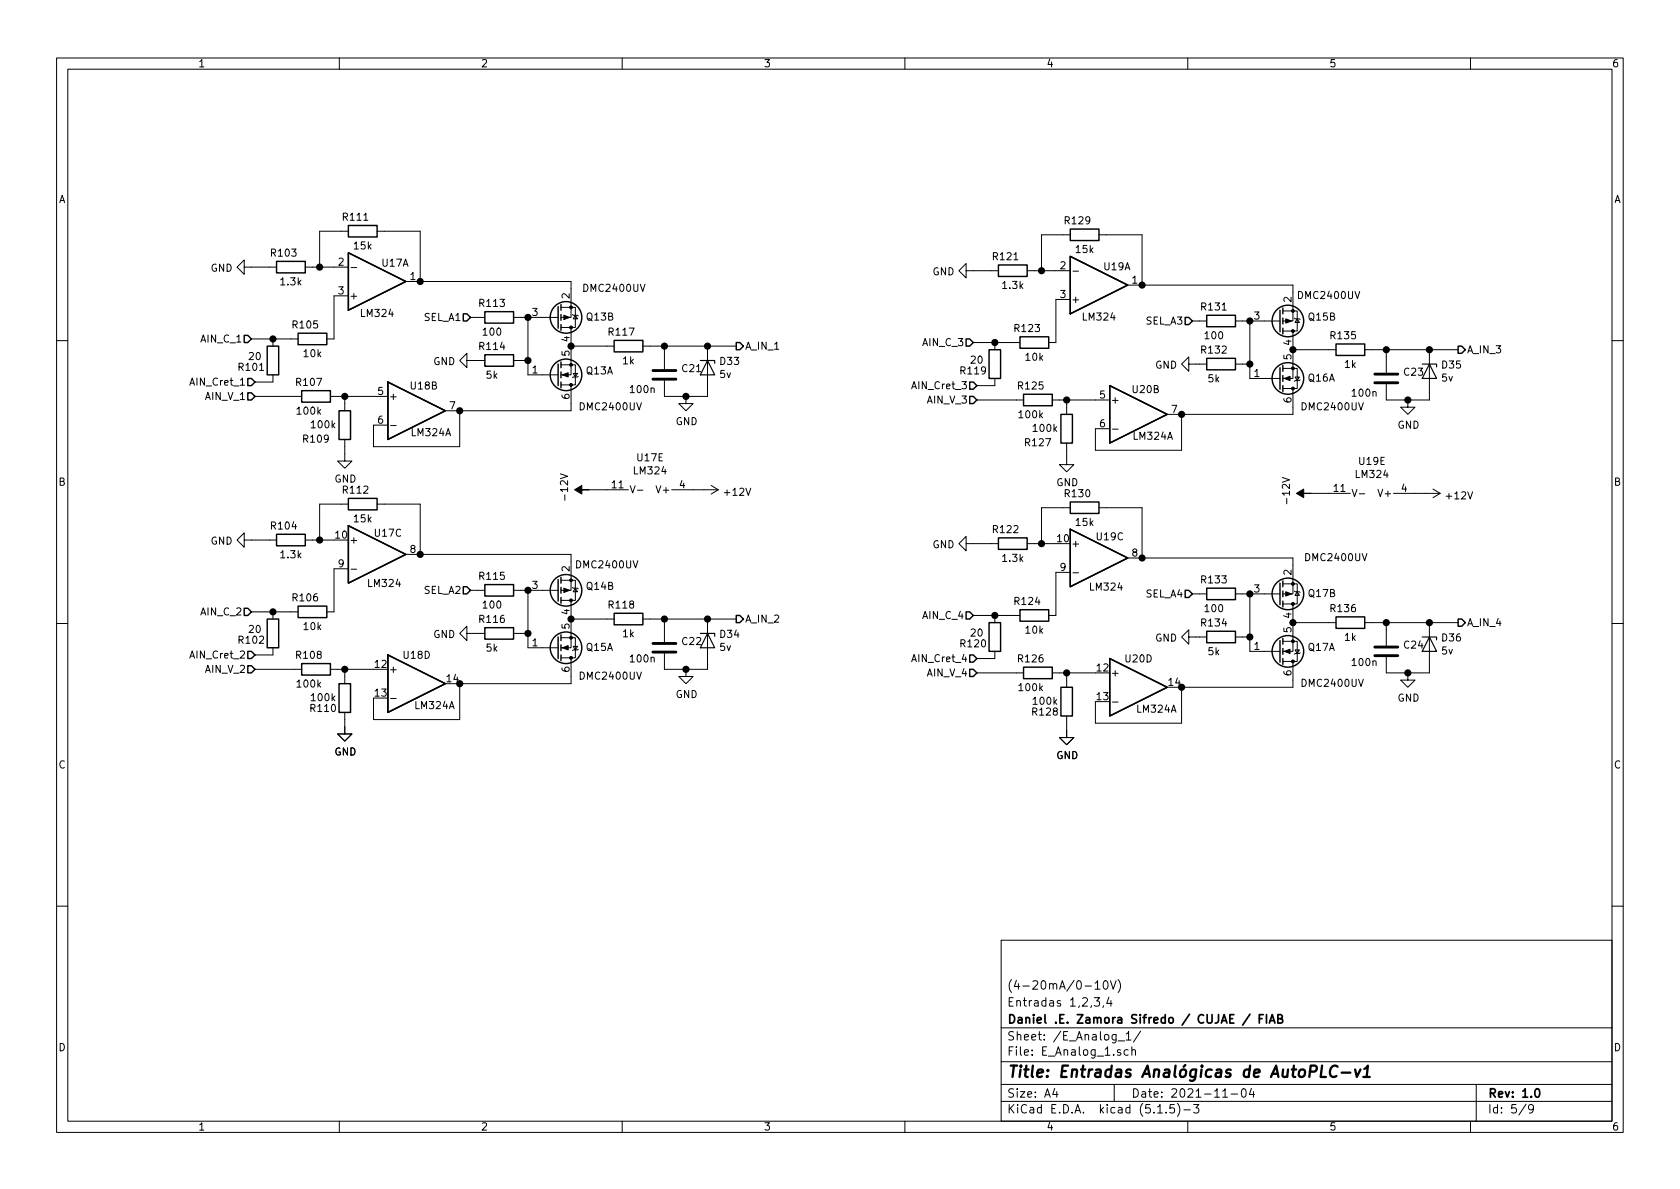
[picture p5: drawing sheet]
<svg xmlns="http://www.w3.org/2000/svg" width="297mm" height="210mm" viewBox="0 0 297 210" stroke-linecap="round" stroke-linejoin="round" font-family="sans-serif">
<g fill="none" stroke="#000" stroke-width=".18">
<path d="M10 10.3h277v189.9h-277zM12 12.2h273v186.1h-273zM60 10.3v1.9M110 10.3v1.9M160 10.3v1.9M210 10.3v1.9M260 10.3v1.9M43.2 47.2v-1.2l-1.3 1.2 1.3 1.3v-1.3h5.7M44.4 59.9h8.3M48.3 59.9v1.3M54 47.2h7.6M61.6 52.3h-2.5v7.6h-1.3"/>
<path d="M61.6 40.9h-5.1v6.3M62.1 47.3h1M66.7 40.9h7.6v8.9M71.8 49.8h29.2v6.3h-1.8M83.2 56.1h2.5M90.8 56.1h7.9M93.3 56.1v10.2h5.4M99.2 54.4h2.5v3.5h-2.5M101 57.9v8.4h-1.8M101.2 55.6l.1 .1h.8l.1 .2M101.7 55.7l.4 .7h-.8zM170.8 47.9v-1.3l-1.3 1.3 1.3 1.2v-1.2h5.7"/>
<path d="M181.6 47.9h7.6M189.2 53h-2.5v7.6h-1.3M189.2 41.5h-5.1v6.4M189.7 47.9h1M194.3 41.5h7.6v8.9M199.4 50.4h29.2v6.4h-1.8M210.8 56.8h2.6M218.4 56.8h7.9M221 56.8v10.1h5.3M226.8 55h2.6v3.5h-2.6M228.6 58.5v8.4h-1.8M228.9 56.3l.1 .1h.7l.2 .1"/>
<path d="M229.4 56.4l.3 .6h-.7zM10 60.2h2M45.1 70.1h8.2M48.3 66.3v1.3h-3.2M58.4 70.1h10.2M61 77.7v3.8h1.2l-1.2 1.3-1.3-1.3h1.3M61 70.1v2.5M69.1 75.3h1M81.3 72.6v6.4h-15.3v-3.8h2.6M82.5 63.7v-1.2l-1.2 1.2 1.2 1.3v-1.3h3.2M90.8 63.7h2.5M99.2 64.5h2.5v3.6h-2.5"/>
<path d="M101 68.1v4.5h-22.3M101 61.2h7.6M101.3 66h.8l-.4 .7zM102.2 66.5l-.1 .2h-.8l-.1 .1M113.7 61.2h16.5M117.5 61.2v4.1M121.3 70.1v1.3h1.3l-1.3 1.2-1.3-1.2h1.3M125.1 61.2v8.9h-7.6v-2.8M172.1 60.6h8.2M172.7 70.7h8.3M175.9 60.6v1.2M175.9 66.9v1.3h-3.2"/>
<path d="M186.1 70.7h10.1M188.6 78.4v3.8h1.3l-1.3 1.2-1.3-1.2h1.3M188.6 70.7v2.6M196.7 75.9h1M208.9 73.3v6.3h-15.2v-3.8h2.5M210.2 64.4v-1.3l-1.3 1.3 1.3 1.3v-1.3h3.2M218.4 64.4h2.6M226.8 65.1h2.6v3.6h-2.6M228.6 68.7v4.6h-22.2M228.6 61.8h7.6M229 66.7h.7l-.3 .6zM229.9 67.2l-.2 .1h-.7l-.1 .1"/>
<path d="M241.3 61.8h16.5M245.1 61.8v4.1M248.9 70.7v1.3h1.3l-1.3 1.3-1.3-1.3h1.3M252.7 61.8v8.9h-7.6v-2.8M285 60.2h2M43.2 95.5v-1.3l-1.3 1.3 1.3 1.3v-1.3h5.7M54 95.5h5.1M61.6 89.1h-5.1v6.4M66.7 89.1h7.6v8.9M71.8 98h29.2v6.4h-1.8M104.1 86.6h7M111.4 85.9l.5 1.3 .4-1.3"/>
<path d="M112.7 86.7h1M118.7 86.6h8.3M125.7 85.8l1.3 .8M127 86.6l-1.3 .8M170.8 96.1v-1.2l-1.3 1.2 1.3 1.3v-1.3h5.7M181.6 96.1h5.1M189.2 89.8h-5.1v6.3M194.3 89.8h7.6v8.9M199.4 98.7h29.2v6.3h-1.8M231.8 87.2h7M239.1 86.5l.4 1.3 .4-1.3M240.3 87.3h1"/>
<path d="M246.4 87.2h8.2M253.4 86.5l1.2 .7M254.6 87.2l-1.2 .8M10 110.3h2M44.4 108.2h8.3M45.1 118.4h8.2M48.3 108.2v1.3M48.3 114.5v1.3h-3.2M58.4 118.4h7.6M61 118.4v2.5M61.6 100.6h-2.5v7.6h-1.3M62.1 100.7h1"/>
<path d="M82.5 112v-1.3l-1.2 1.3 1.2 1.3v-1.3h3.2M83.2 104.4h2.5M90.8 112h2.5M90.8 104.4h7.9M93.3 104.4v10.1h5.4M99.2 112.8h2.5v3.5h-2.5M99.2 102.6h2.5v3.6h-2.5M101 106.2v8.3h-1.8M101 116.3v4.6h-19.7v6.3h-15.3v-3.8M101 109.5h7.6M101.2 103.9l.1 .1h.8l.1 .1M101.3 114.3h.8l-.4 .6z"/>
<path d="M101.7 104l.4 .6h-.8zM102.2 114.8l-.1 .1h-.8l-.1 .2M113.7 109.5h16.5M117.5 109.5v4M121.3 118.4v1.2h1.3l-1.3 1.3-1.3-1.3h1.3M125.1 109.5v8.9h-7.6v-2.8M172.1 108.8h8.2M172.7 119h8.3M175.9 108.8v1.3M175.9 115.2v1.3h-3.2M186.1 119h7.6M188.6 119v2.5"/>
<path d="M189.2 101.2h-2.5v7.6h-1.3M189.7 101.3h1M210.2 112.6v-1.2l-1.3 1.2 1.3 1.3v-1.3h3.2M210.8 105h2.6M218.4 105h7.9M218.4 112.6h2.6M221 105v10.2h5.3M226.8 103.2h2.6v3.6h-2.6M226.8 113.4h2.6v3.6h-2.6M228.6 106.8v8.4h-1.8M228.6 117v4.5h-19.7v6.4h-15.2v-3.8M228.6 110.1h7.6"/>
<path d="M228.9 104.5l.1 .1h.7l.2 .2M229 114.9h.7l-.3 .7zM229.4 104.6l.3 .7h-.7zM229.9 115.4l-.2 .2h-.7l-.1 .1M241.3 110.1h16.5M245.1 110.1v4.1M248.9 119v1.3h1.3l-1.3 1.2-1.3-1.2h1.3M252.7 110.1v8.9h-7.6v-2.8M285 110.3h2M61 126v3.8h1.2l-1.2 1.3-1.3-1.3h1.3M69.1 123.5h1M188.6 126.6v3.8h1.3l-1.3 1.3-1.3-1.3h1.3"/>
<path d="M196.7 124.1h1M10 160.2h2M177 166.3h108v32h-108zM193.5 176.4h.9l-.5 .6 .4 .1v.7l-.2 .1-.6-.1M193.6 173.9l.5-.5v1.5M193.6 174.9h.9M195.1 177.8l-.1 .3M195.2 173.6l.2-.2a.8 .8 0 0 1 .5 .8 .8 .8 0 0 1-.5 .7l-.2-.1-.2-.4zM196.1 176.3l-.4 1.1h.9M196.3 173.4l.5 1.5 .5-1.5M196.4 176.9v1M197.7 173.2a1.71 1.71 0 0 1 0 2.3"/>
<path d="M285 160.2h2M60 198.3v1.9M110 198.3v1.9M160 198.3v1.9M177 194.8h108M177 191.8h108M177 187.8h108M177 181.8h108M186.5 192.5l-.4 1h1M186.8 193v1M197 191.8v3M197.7 184.1h1.1"/>
<path d="M199.1 182.8l.4-.4v1.5M199.1 183.9h.9M199.5 185.7l-.4-.1-.3 .3v.6l.3 .1 .4-.1M200.1 185.7l.2-.1 .4 .1 .1 .9M200.1 185.1v1.5M201.7 182.3l-1.3 2M204.7 196.8h.8M206.2 196.7v.1M207.6 195.3h-.7l-.1 .7 .2-.1 .5 .1 .2 .2-.1 .5-.2 .1-.6-.1M208.2 195.1a1.71 1.71 0 0 1 0 2.3M209.3 196.3h1.2M210 198.3v1.9"/>
<path d="M211 195.3h1l-.5 .6 .4 .1v.7l-.2 .1-.7-.1M216.2 194h.8M217.7 193.5h1.1M219.6 192.7l.4-.2a.94 .94 0 0 1 0 1.5 .82 .82 0 0 1-.4-1.3zM221.3 192.5l-.4 1h.9M221.6 193v1M260 198.3v1.9M261 191.8v6.5M269.8 195.2l-1.2 2M271.1 196l-.3 .3-.4-.1-.1-.2v-.4l.1-.2 .4-.1 .2 .2a1.19 1.19 0 0 1-.2 1.2l-.4 .1"/>
</g>
<path d="M221 179.3l-1.3 2M223.4 179.4h-.7v1.5M223.9 179.4v1.5M222.7 180.1h.4M224.4 180.9l.5-1.5 .5 1.5M224.6 180.5h.7M225.9 180.1h.5l.2-.1 .1-.3-.3-.3h-.5v1.5h.6l.3-.3a.41 .41 0 0 0-.4-.5M271.5 192.7l.2-.2a.81 .81 0 0 1 .6 .6 .81 .81 0 0 1-.3 .8l-.1 .1a.79 .79 0 0 1-.4-1.3z" fill="none" stroke="#000" stroke-width=".3"/>
<path d="M236.5 188.6a.88 .88 0 0 0-1 0 .88 .88 0 0 0-.4 1 .7 .7 0 0 0 .4 .8 .7 .7 0 0 0 .8-.1M237.2 189.7h1.6M239.6 189.1l.3 1.3 .6-1.3M241 190.4h1.2M241.2 189l.7-.6-.3 2" fill="none" stroke="#000" stroke-width=".41"/>
<g fill="none" stroke="#000" stroke-width=".25">
<path d="M61.6 39.9h5.1v2h-5.1zM43.2 59.3h.6l.6 .6-.6 .7h-.6zM48.9 46.2h5.1v2.1h-5.1zM52.7 58.9h5.1v2.1h-5.1zM61.6 44.7l10.2 5.1-10.2 5.1zM81.9 55.5h.6l.7 .6-.7 .7h-.6zM85.7 55.1h5.1v2h-5.1zM98.7 54.2v3.8M99.2 53.8v1.1M99.2 55.6v1M99.2 57.4v1M170.8 59.9h.6l.7 .7-.7 .6h-.6z"/>
<path d="M176.5 46.9h5.1v2h-5.1zM180.3 59.6h5.1v2h-5.1zM189.2 40.5h5.1v2h-5.1zM189.2 45.3l10.2 5.1-10.2 5.1zM209.5 56.1h.7l.6 .7-.6 .6h-.7zM213.4 55.7h5v2.1h-5zM226.3 54.9v3.8M226.8 54.5v1M226.8 56.3v1M226.8 58v1M43.8 66.9h.6l.7 .7-.7 .6h-.6zM43.8 69.5h.6l.7 .6-.7 .6h-.6z"/>
<path d="M47.2 61.2h2.1v5.1h-2.1zM53.3 69.1h5.1v2h-5.1zM59.9 72.6h2.1v5.1h-2.1zM68.6 67.6l10.1 5-10.1 5.1zM85.7 62.7h5.1v2.1h-5.1zM98.7 64.4v3.8M99.2 64v1M99.2 65.8v1M99.2 67.6v1M108.6 60.2h5.1v2h-5.1zM130.2 60.6h.6l.6 .6-.6 .6h-.6zM171.4 67.6h.7l.6 .6-.6 .6h-.7z"/>
<path d="M171.4 70.1h.7l.6 .6-.6 .7h-.7zM174.9 61.8h2v5.1h-2zM181 69.7h5.1v2h-5.1zM187.6 73.3h2v5.1h-2zM196.2 68.2l10.2 5.1-10.2 5.1zM213.4 63.4h5v2h-5zM226.3 65v3.8M226.8 64.6v1.1M226.8 66.4v1M226.8 68.2v1M236.2 60.8h5.1v2.1h-5.1zM257.8 61.2h.6l.7 .6-.7 .7h-.6z"/>
<path d="M48.9 94.5h5.1v2h-5.1zM61.6 88.1h5.1v2.1h-5.1zM61.6 93l10.2 5-10.2 5.1zM176.5 95.1h5.1v2h-5.1zM189.2 88.8h5.1v2h-5.1zM189.2 93.6l10.2 5.1-10.2 5.1zM43.2 107.6h.6l.6 .6-.6 .6h-.6zM43.8 115.2h.6l.7 .6-.7 .7h-.6zM43.8 117.7h.6l.7 .7-.7 .6h-.6zM47.2 109.5h2.1v5h-2.1zM52.7 107.2h5.1v2h-5.1zM53.3 117.3h5.1v2.1h-5.1z"/>
<path d="M68.6 115.8l10.1 5.1-10.1 5.1zM81.9 103.8h.6l.7 .6-.7 .6h-.6zM85.7 111h5.1v2h-5.1zM85.7 103.4h5.1v2h-5.1zM98.7 102.5v3.8M98.7 112.6v3.9M99.2 102.1v1M99.2 103.9v1M99.2 105.7v1M99.2 112.3v1M99.2 114v1.1M99.2 115.8v1"/>
<path d="M108.6 108.5h5.1v2h-5.1zM130.2 108.8h.6l.6 .7-.6 .6h-.6zM170.8 108.2h.6l.7 .6-.7 .7h-.6zM171.4 118.4h.7l.6 .6-.6 .6h-.7zM171.4 115.8h.7l.6 .7-.6 .6h-.7zM174.9 110.1h2v5.1h-2zM180.3 107.8h5.1v2h-5.1zM181 118h5.1v2h-5.1zM196.2 116.5l10.2 5-10.2 5.1zM209.5 104.4h.7l.6 .6-.6 .7h-.7zM213.4 104h5v2h-5zM213.4 111.6h5v2.1h-5z"/>
<path d="M226.3 103.1v3.8M226.3 113.3v3.8M226.8 102.7v1.1M226.8 104.5v1M226.8 106.3v1M226.8 112.9v1M226.8 114.7v1M226.8 116.5v1M236.2 109.1h5.1v2h-5.1zM257.8 109.5h.6l.7 .6-.7 .6h-.6zM59.9 120.9h2.1v5.1h-2.1zM187.6 121.5h2v5.1h-2z"/>
<circle cx="100.1" cy="56.1" r="2.79"/>
<circle cx="227.7" cy="56.8" r="2.79"/>
<circle cx="100.1" cy="66.3" r="2.79"/>
<circle cx="227.7" cy="66.9" r="2.79"/>
<circle cx="100.1" cy="114.5" r="2.79"/>
<circle cx="100.1" cy="104.4" r="2.79"/>
<circle cx="227.7" cy="105" r="2.79"/>
<circle cx="227.7" cy="115.2" r="2.79"/>
</g>
<path d="M123.8 63.7h2.6v.6M125.1 63.7l1.3 2.6h-2.6zM251.5 64.4h2.5v.5M252.7 64.4l1.3 2.5h-2.5zM123.8 112h2.6v.5M125.1 112l1.3 2.5h-2.6zM251.5 112.6h2.5v.6M252.7 112.6l1.3 2.6h-2.5z" fill="none" stroke="#000" stroke-width=".2"/>
<g fill="#000" stroke="#000" stroke-width=".18">
<path d="M99.7 55.7l1 .4-1 .4zM227.3 56.4l1 .4-1 .3zM99.4 66.3l1.1-.4v.8zM227.1 66.9l1-.4v.8zM101.6 86.6l1.3-.8v.8h1.2h-1.2v.8zM229.2 87.2l1.3-.7v.7h1.3h-1.3v.8zM99.4 114.5l1.1-.3v.7zM99.7 104l1 .4-1 .4zM227.1 115.2l1-.4v.8zM227.3 104.6l1 .4-1 .4z"/>
<circle cx="101" cy="57.9" r=".25"/>
<circle cx="101" cy="54.4" r=".25"/>
<circle cx="228.6" cy="58.5" r=".25"/>
<circle cx="228.6" cy="55" r=".25"/>
<circle cx="101" cy="64.5" r=".25"/>
<circle cx="101" cy="68.1" r=".25"/>
<circle cx="228.6" cy="68.7" r=".25"/>
<circle cx="228.6" cy="65.1" r=".25"/>
<circle cx="101" cy="106.2" r=".25"/>
<circle cx="101" cy="112.8" r=".25"/>
<circle cx="101" cy="116.3" r=".25"/>
<circle cx="101" cy="102.6" r=".25"/>
<circle cx="228.6" cy="103.2" r=".25"/>
<circle cx="228.6" cy="106.8" r=".25"/>
<circle cx="228.6" cy="117" r=".25"/>
<circle cx="228.6" cy="113.4" r=".25"/>
</g>
<path d="M115.4 67.1h4.1M115.4 65.5h4.1M243.1 67.7h4M243.1 66.2h4M115.4 115.3h4.1M115.4 113.8h4.1M243.1 115.9h4M243.1 114.4h4" fill="none" stroke="#000" stroke-width=".51"/>
<g fill="#000" stroke="#000" stroke-width=".25">
<circle cx="48.3" cy="59.9" r=".51"/>
<circle cx="56.5" cy="47.2" r=".51"/>
<circle cx="74.3" cy="49.8" r=".51"/>
<circle cx="93.3" cy="56.1" r=".51"/>
<circle cx="184.2" cy="47.9" r=".51"/>
<circle cx="201.9" cy="50.4" r=".51"/>
<circle cx="221" cy="56.8" r=".51"/>
<circle cx="61" cy="70.1" r=".51"/>
<circle cx="81.3" cy="72.6" r=".51"/>
<circle cx="93.3" cy="63.7" r=".51"/>
<circle cx="101" cy="61.2" r=".51"/>
<circle cx="117.5" cy="61.2" r=".51"/>
<circle cx="121.3" cy="70.1" r=".51"/>
<circle cx="125.1" cy="61.2" r=".51"/>
<circle cx="175.9" cy="60.6" r=".51"/>
<circle cx="188.6" cy="70.7" r=".51"/>
<circle cx="208.9" cy="73.3" r=".51"/>
<circle cx="221" cy="64.4" r=".51"/>
<circle cx="228.6" cy="61.8" r=".51"/>
<circle cx="245.1" cy="61.8" r=".51"/>
<circle cx="248.9" cy="70.7" r=".51"/>
<circle cx="252.7" cy="61.8" r=".51"/>
<circle cx="56.5" cy="95.5" r=".51"/>
<circle cx="74.3" cy="98" r=".51"/>
<circle cx="184.2" cy="96.1" r=".51"/>
<circle cx="201.9" cy="98.7" r=".51"/>
<circle cx="48.3" cy="108.2" r=".51"/>
<circle cx="61" cy="118.4" r=".51"/>
<circle cx="93.3" cy="112" r=".51"/>
<circle cx="93.3" cy="104.4" r=".51"/>
<circle cx="101" cy="109.5" r=".51"/>
<circle cx="117.5" cy="109.5" r=".51"/>
<circle cx="121.3" cy="118.4" r=".51"/>
<circle cx="125.1" cy="109.5" r=".51"/>
<circle cx="175.9" cy="108.8" r=".51"/>
<circle cx="188.6" cy="119" r=".51"/>
<circle cx="221" cy="112.6" r=".51"/>
<circle cx="221" cy="105" r=".51"/>
<circle cx="228.6" cy="110.1" r=".51"/>
<circle cx="245.1" cy="110.1" r=".51"/>
<circle cx="248.9" cy="119" r=".51"/>
<circle cx="252.7" cy="110.1" r=".51"/>
<circle cx="81.3" cy="120.9" r=".51"/>
<circle cx="208.9" cy="121.5" r=".51"/>
</g>
<text font-size="2.8" x="178" y="190.5">Title: Entradas Analógicas de AutoPLC-v1</text>
<g font-size="2.1">
<text x="178" y="178">Entradas 1,2,3,4</text>
<text x="178" y="175">(4-20mA/0-10V)</text>
<text x="178" y="184">Sheet: /E_Analog_1/</text>
<text x="178" y="181">Daniel .E. Zamora Sifredo / CUJAE / FIAB</text>
<text x="178" y="186.7">File: E_Analog_1.sch</text>
<text x="178" y="196.9">KiCad E.D.A. kicad (5.1.5)-3</text>
<text x="178" y="194.1">Size: A4</text>
<text x="200" y="194.1">Date: 2021-11-04</text>
<text x="263" y="194.1">Rev: 1.0</text>
<text x="263" y="196.9">Id: 5/9</text>
</g>
<g font-size="1.8">
<text x="35" y="11.9">1</text>
<text x="85" y="11.9">2</text>
<text x="135" y="11.9">3</text>
<text x="185" y="11.9">4</text>
<text x="235" y="11.9">5</text>
<text x="285" y="11.9">6</text>
<text x="10.4" y="35.9">A</text>
<text x="285.4" y="35.9">A</text>
<text x="60.8" y="39">R111</text>
<text x="188.4" y="39.7">R129</text>
<text x="48.1" y="45.4">R103</text>
<text x="59.8" y="47">2</text>
<text x="62.7" y="44.1">15k</text>
<text x="67.6" y="47.2">U17A</text>
<text x="175.7" y="46">R121</text>
<text x="187.5" y="47.6">2</text>
<text x="190.3" y="44.7">15k</text>
<text x="195.2" y="47.8">U19A</text>
<text x="37.2" y="48.1">GND</text>
<text x="49.7" y="50.5">1.3k</text>
<text x="59.8" y="52.1">3</text>
<text x="61.7" y="53">+</text>
<text x="72.5" y="49.5">1</text>
<text x="100.7" y="52.8" transform="rotate(-90 100.7 52.8)">2</text>
<text x="103.4" y="51.6">DMC2400UV</text>
<text x="164.9" y="48.7">GND</text>
<text x="177.3" y="51.1">1.3k</text>
<text x="187.5" y="52.7">3</text>
<text x="189.4" y="53.6">+</text>
<text x="200.2" y="50.2">1</text>
<text x="228.3" y="53.4" transform="rotate(-90 228.3 53.4)">2</text>
<text x="229.7" y="52.9">DMC2400UV</text>
<text x="51.9" y="58.1">R105</text>
<text x="63.9" y="56.1">LM324</text>
<text x="75" y="56.8">SEL_A1</text>
<text x="84.9" y="54.3">R113</text>
<text x="85.5" y="59.4">100</text>
<text x="94.1" y="55.9">3</text>
<text x="103.8" y="56.7">Q13B</text>
<text x="107.7" y="59.4">R117</text>
<text x="179.5" y="58.7">R123</text>
<text x="191.6" y="56.7">LM324</text>
<text x="202.6" y="57.4">SEL_A3</text>
<text x="212.5" y="54.9">R131</text>
<text x="213.2" y="60">100</text>
<text x="221.8" y="56.5">3</text>
<text x="231.4" y="56.7">Q15B</text>
<text x="235.4" y="60">R135</text>
<text x="35.7" y="60.6">AIN_C_1</text>
<text x="42.3" y="65.6">R101</text>
<text x="44.1" y="63.7">20</text>
<text x="53.8" y="63.2">10k</text>
<text x="76.6" y="64.6">GND</text>
<text x="84.9" y="61.9">R114</text>
<text x="100.7" y="63" transform="rotate(-90 100.7 63)">5</text>
<text x="100.7" y="60.4" transform="rotate(-90 100.7 60.4)">4</text>
<text x="110.2" y="64.4">1k</text>
<text x="120.7" y="65.8">C21</text>
<text x="127.4" y="64.5">D33</text>
<text x="131.7" y="61.8">A_IN_1</text>
<text x="163.3" y="61.2">AIN_C_3</text>
<text x="171.7" y="64.3">20</text>
<text x="181.4" y="63.8">10k</text>
<text x="204.2" y="65.2">GND</text>
<text x="212.5" y="62.5">R132</text>
<text x="228.3" y="63.6" transform="rotate(-90 228.3 63.6)">5</text>
<text x="228.3" y="61.1" transform="rotate(-90 228.3 61.1)">4</text>
<text x="237.8" y="65.1">1k</text>
<text x="255" y="65.2">D35</text>
<text x="259.3" y="62.5">A_IN_3</text>
<text x="34" y="68.2">AIN_Cret_1</text>
<text x="36.4" y="70.7">AIN_V_1</text>
<text x="52.5" y="68.2">R107</text>
<text x="66.8" y="69.8">5</text>
<text x="68.7" y="70.7">+</text>
<text x="72.7" y="68.9">U18B</text>
<text x="86" y="67">5k</text>
<text x="94.1" y="66">1</text>
<text x="100.7" y="70.6" transform="rotate(-90 100.7 70.6)">6</text>
<text x="103.7" y="66.2">Q13A</text>
<text x="111.6" y="69.5">100n</text>
<text x="127.3" y="66.8">5v</text>
<text x="161.7" y="68.8">AIN_Cret_3</text>
<text x="164" y="71.4">AIN_V_3</text>
<text x="170" y="66.2">R119</text>
<text x="180.1" y="68.9">R125</text>
<text x="194.5" y="70.5">5</text>
<text x="196.3" y="71.4">+</text>
<text x="200.3" y="69.5">U20B</text>
<text x="213.7" y="67.6">5k</text>
<text x="221.8" y="66.7">1</text>
<text x="228.3" y="71.2" transform="rotate(-90 228.3 71.2)">6</text>
<text x="231.3" y="67.5">Q16A</text>
<text x="239.2" y="70.1">100n</text>
<text x="248.3" y="66.4">C23</text>
<text x="254.9" y="67.5">5v</text>
<text x="52.7" y="73.3">100k</text>
<text x="55.2" y="75.7">100k</text>
<text x="66.8" y="74.9">6</text>
<text x="72.8" y="77.1">LM324A</text>
<text x="79.5" y="72.4">7</text>
<text x="102.7" y="72.6">DMC2400UV</text>
<text x="119.5" y="75.2">GND</text>
<text x="180.3" y="74">100k</text>
<text x="182.8" y="76.4">100k</text>
<text x="194.5" y="75.6">6</text>
<text x="200.5" y="77.8">LM324A</text>
<text x="207.2" y="73">7</text>
<text x="230.4" y="72.6">DMC2400UV</text>
<text x="247.1" y="75.8">GND</text>
<text x="53.7" y="78.3">R109</text>
<text x="112.2" y="83.9">LM324</text>
<text x="112.7" y="81.6">U17E</text>
<text x="181.4" y="78.9">R127</text>
<text x="240.4" y="82.2">U19E</text>
<text x="10.4" y="85.9">B</text>
<text x="59.1" y="85.3">GND</text>
<text x="60.8" y="87.3">R112</text>
<text x="100.4" y="88.1" transform="rotate(-90 100.4 88.1)">-12V</text>
<text x="108.3" y="86.4">11</text>
<text x="116.4" y="87.2">V+</text>
<text x="120.2" y="86.4">4</text>
<text x="128.2" y="87.7">+12V</text>
<text x="186.8" y="86">GND</text>
<text x="188.4" y="87.9">R130</text>
<text x="228.1" y="88.7" transform="rotate(-90 228.1 88.7)">-12V</text>
<text x="235.9" y="87">11</text>
<text x="239.8" y="84.5">LM324</text>
<text x="244" y="87.9">V+</text>
<text x="247.8" y="87">4</text>
<text x="255.9" y="88.3">+12V</text>
<text x="285.4" y="85.9">B</text>
<text x="48.1" y="93.6">R104</text>
<text x="59.4" y="95.2">10</text>
<text x="62.7" y="92.4">15k</text>
<text x="66.3" y="94.9">U17C</text>
<text x="175.7" y="94.3">R122</text>
<text x="187" y="95.9">10</text>
<text x="190.3" y="93">15k</text>
<text x="194" y="95.5">U19C</text>
<text x="37.2" y="96.3">GND</text>
<text x="49.7" y="98.7">1.3k</text>
<text x="59.8" y="100.3">9</text>
<text x="61.7" y="96.1">+</text>
<text x="72.5" y="97.8">8</text>
<text x="100.7" y="101.1" transform="rotate(-90 100.7 101.1)">2</text>
<text x="102.1" y="100.5">DMC2400UV</text>
<text x="164.9" y="96.9">GND</text>
<text x="177.3" y="99.4">1.3k</text>
<text x="187.5" y="101">9</text>
<text x="189.4" y="96.8">+</text>
<text x="200.2" y="98.4">8</text>
<text x="228.3" y="101.7" transform="rotate(-90 228.3 101.7)">2</text>
<text x="231" y="99.2">DMC2400UV</text>
<text x="51.9" y="106.3">R106</text>
<text x="65.2" y="103.8">LM324</text>
<text x="75" y="105">SEL_A2</text>
<text x="84.9" y="102.5">R115</text>
<text x="85.5" y="107.6">100</text>
<text x="94.1" y="104.1">3</text>
<text x="103.8" y="104.3">Q14B</text>
<text x="107.7" y="107.6">R118</text>
<text x="179.5" y="107">R124</text>
<text x="192.8" y="104.4">LM324</text>
<text x="202.6" y="105.7">SEL_A4</text>
<text x="212.5" y="103.2">R133</text>
<text x="221.8" y="104.8">3</text>
<text x="231.4" y="105.6">Q17B</text>
<text x="35.7" y="108.8">AIN_C_2</text>
<text x="42.3" y="113.8">R102</text>
<text x="44.1" y="111.9">20</text>
<text x="53.8" y="111.4">10k</text>
<text x="76.6" y="112.8">GND</text>
<text x="84.9" y="110.2">R116</text>
<text x="100.7" y="111.2" transform="rotate(-90 100.7 111.2)">5</text>
<text x="100.7" y="108.7" transform="rotate(-90 100.7 108.7)">4</text>
<text x="110.2" y="112.7">1k</text>
<text x="127.4" y="112.8">D34</text>
<text x="131.7" y="110.1">A_IN_2</text>
<text x="163.3" y="109.5">AIN_C_4</text>
<text x="171.7" y="112.6">20</text>
<text x="181.4" y="112.1">10k</text>
<text x="204.2" y="113.5">GND</text>
<text x="212.5" y="110.8">R134</text>
<text x="213.2" y="108.2">100</text>
<text x="228.3" y="111.9" transform="rotate(-90 228.3 111.9)">5</text>
<text x="228.3" y="109.3" transform="rotate(-90 228.3 109.3)">4</text>
<text x="235.4" y="108.2">R136</text>
<text x="237.8" y="113.3">1k</text>
<text x="255" y="113.4">D36</text>
<text x="259.3" y="110.7">A_IN_4</text>
<text x="34" y="116.5">AIN_Cret_2</text>
<text x="36.4" y="119">AIN_V_2</text>
<text x="52.5" y="116.5">R108</text>
<text x="66.3" y="118.1">12</text>
<text x="68.7" y="119">+</text>
<text x="71.4" y="116.5">U18D</text>
<text x="86" y="115.2">5k</text>
<text x="94.1" y="114.3">1</text>
<text x="100.7" y="118.8" transform="rotate(-90 100.7 118.8)">6</text>
<text x="103.7" y="115.1">Q15A</text>
<text x="111.6" y="117.1">100n</text>
<text x="120.7" y="114.1">C22</text>
<text x="127.3" y="115.1">5v</text>
<text x="161.7" y="117.1">AIN_Cret_4</text>
<text x="164" y="119.6">AIN_V_4</text>
<text x="170" y="114.5">R120</text>
<text x="180.1" y="117.1">R126</text>
<text x="194" y="118.7">12</text>
<text x="196.3" y="119.6">+</text>
<text x="199" y="117.1">U20D</text>
<text x="213.7" y="115.9">5k</text>
<text x="221.8" y="114.9">1</text>
<text x="228.3" y="119.5" transform="rotate(-90 228.3 119.5)">6</text>
<text x="231.3" y="115.1">Q17A</text>
<text x="239.2" y="117.8">100n</text>
<text x="248.3" y="114.7">C24</text>
<text x="254.9" y="115.7">5v</text>
<text x="52.7" y="121.6">100k</text>
<text x="55" y="125.9">R110</text>
<text x="55.2" y="124">100k</text>
<text x="66.3" y="123.2">13</text>
<text x="73.5" y="125.4">LM324A</text>
<text x="79" y="120.6">14</text>
<text x="102.7" y="120.2">DMC2400UV</text>
<text x="119.5" y="123.4">GND</text>
<text x="180.3" y="122.2">100k</text>
<text x="182.8" y="124.6">100k</text>
<text x="194" y="123.8">13</text>
<text x="206.7" y="121.3">14</text>
<text x="230.4" y="121.5">DMC2400UV</text>
<text x="247.1" y="124.1">GND</text>
<text x="182.7" y="126.5">R128</text>
<text x="201.1" y="126">LM324A</text>
<text x="10.4" y="135.9">C</text>
<text x="59.1" y="133.6">GND</text>
<text x="186.8" y="134.2">GND</text>
<text x="285.4" y="135.9">C</text>
<text x="10.4" y="185.9">D</text>
<text x="285.4" y="185.9">D</text>
<text x="35" y="199.9">1</text>
<text x="85" y="199.9">2</text>
<text x="135" y="199.9">3</text>
<text x="185" y="199.9">4</text>
<text x="235" y="199.9">5</text>
<text x="285" y="199.9">6</text>
</g>
</svg>
